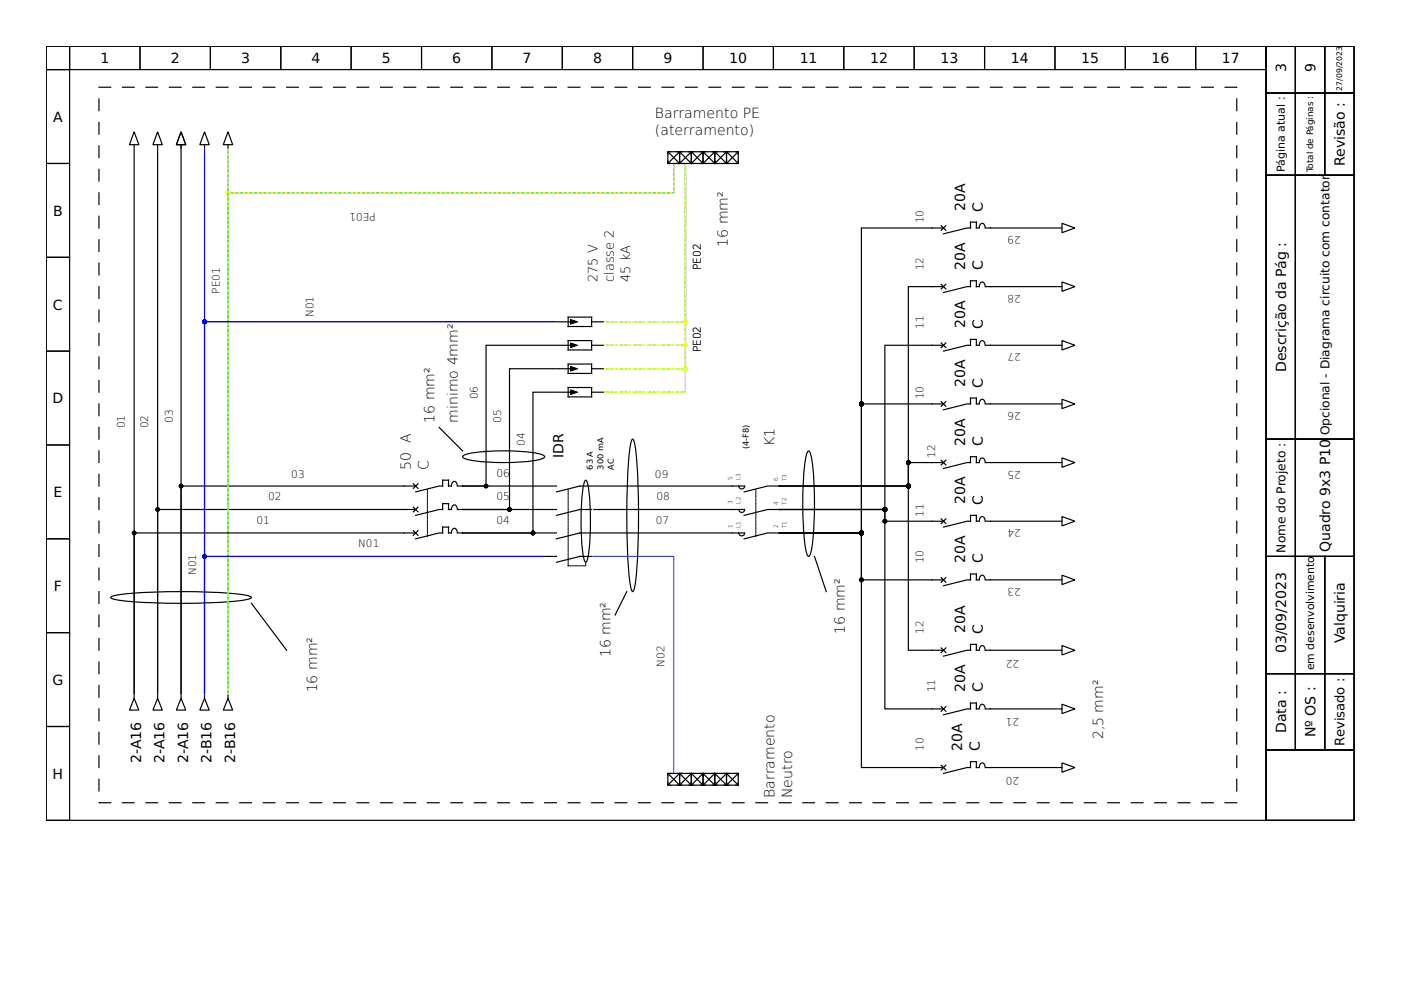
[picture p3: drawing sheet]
<svg xmlns="http://www.w3.org/2000/svg" width="297mm" height="210mm" viewBox="0 0 297 210" stroke-linecap="round" stroke-linejoin="round" font-family="sans-serif">
<g fill="none" stroke="#000" stroke-width=".25">
<path d="M9.8 9.8h258.6v164.1h-258.6zM9.8 9.8h5v5h-5zM9.8 14.8h5v19.9h-5zM14.8 9.8h14.9v5h-14.9zM29.7 9.8h14.9v5h-14.9zM44.6 9.8h14.9v5h-14.9zM59.5 9.8h15v5h-15zM74.5 9.8h14.9v5h-14.9zM89.4 9.8h14.9v5h-14.9zM104.3 9.8h14.9v5h-14.9zM119.2 9.8h14.9v5h-14.9zM134.1 9.8h15v5h-15z"/>
<path d="M149.1 9.8h14.9v5h-14.9zM164 9.8h14.9v5h-14.9zM178.9 9.8h14.9v5h-14.9zM193.8 9.8h14.9v5h-14.9zM208.7 9.8h15v5h-15zM223.7 9.8h14.9v5h-14.9zM238.6 9.8h14.9v5h-14.9zM253.5 9.8h14.9v5h-14.9zM268.4 9.8h18.7v164.1h-18.7zM268.4 19.7h6.3v17.4h-6.3zM268.4 9.8h6.3v9.9h-6.3zM274.7 19.7h6.2v17.4h-6.2z"/>
<path d="M274.7 9.8h6.2v9.9h-6.2zM280.9 19.7h6.2v17.4h-6.2zM280.9 9.8h6.2v9.9h-6.2zM9.8 34.7h5v19.9h-5zM28.4 27.9l1 2.8h-2zM28.4 30.7v.7M33.4 27.9l1 2.8h-2zM33.4 30.7v.7M33.4 31.7v115.4M38.4 27.9l1 2.8h-2zM38.4 30.7v.7M43.4 27.9l1 2.8h-2z"/>
<path d="M43.4 30.7v.7M48.3 27.9l1 2.8h-2zM48.3 30.7v.7M141.6 32.2h2.5v2.5h-2.5zM141.6 34.1v.6h.5M141.7 32.3l2.3 2.3M142.1 32.2h-.5v.5M143.6 34.7h.5v-.6v.6h.5M143.6 32.2h.5v.5v-.5h.5M144 32.3l-2.3 2.3M144.1 32.2h2.5v2.5h-2.5zM144.2 32.3l2.3 2.3"/>
<path d="M146 34.7h.6v-.6v.6h.5M146 32.2h.6v.5v-.5h.5M146.5 32.3l-2.3 2.3M146.6 32.2h2.5v2.5h-2.5zM146.7 32.3l2.3 2.3M148.5 32.2h.6v.5v-.5h.5M148.5 34.7h.6v-.6v.6h.5M149 32.3l-2.3 2.3M149.1 32.2h2.4v2.5h-2.4zM149.1 32.3l2.4 2.3M151 34.7h.5v-.6v.6h.6M151 32.2h.5v.5v-.5h.6"/>
<path d="M151.5 32.3l-2.4 2.3M151.5 32.2h2.5v2.5h-2.5zM151.6 32.3l2.3 2.3M153.5 32.2h.5v.5v-.5h.6M153.5 34.7h.5v-.6v.6h.6M153.9 32.3l-2.3 2.3M154 32.2h2.5v2.5h-2.5zM154.1 32.3l2.3 2.3M156 32.2h.5v.5M156.4 32.3l-2.3 2.3M156.5 34.1v.6h-.5M268.4 37.1h6.3v56h-6.3z"/>
<path d="M274.7 37.1h12.4v56h-12.4zM9.8 54.6h5v19.9h-5zM199.5 47.8l1 1M200 48.3h-17.4v64.7h-17.4M200.5 47.8l-1 1M207.5 48.3h-.5v-1.2h-1.2v1.2h-.8l-5 1.3M207.6 48.3a.74 .74 0 0 1 .9-.9l.4 .9M209 48.3h15.2M224.4 48.3h.8M225.2 47.3l2.7 1-2.7 1zM225.2 59.8l2.7 1-2.7 1zM9.8 74.5h5v19.8h-5z"/>
<path d="M118 73.2h3M118 68.2h3M118 78.2h3M120.5 72.2h4.9v2h-4.9zM120.5 67.2h4.9v2h-4.9zM120.5 77.2h4.9v2h-4.9zM125.4 73.2h2.5M125.4 68.2h2.5M125.4 78.2h2.5M199.5 60.3l1 1M199.5 72.7l1 1M200 60.8h-7.4v42.3h-27.4"/>
<path d="M200 73.2h-12.4v34.8h-22.4M200.5 60.3l-1 1M200.5 72.7l-1 1M207.5 60.8h-.5v-1.3h-1.2v1.3h-.8l-5 1.2M207.5 73.2h-.5v-1.2h-1.2v1.2h-.8l-5 1.3M207.6 60.8a.74 .74 0 0 1 .9-.9l.4 .9M207.6 73.2a.74 .74 0 0 1 .9-.9l.4 .9M209 60.8h15.2M209 73.2h15.2M224.4 73.2h.8M224.4 60.8h.8M225.2 72.2l2.7 1-2.7 1z"/>
<path d="M9.8 94.3h5v19.9h-5zM93.1 90.6l5 5M98.2 96.6a18.4 18.4 0 0 1 7.2-1 34.1 34.1 0 0 1 9.6 .8l.5 .4a2.08 2.08 0 0 1-1.7 .8 46.6 46.6 0 0 1-14.8-.2l-.8-.4-.1-.2zM118 83.2h3M120.5 82.2h4.9v2h-4.9zM125.4 83.2h2.5M134 93.2l.1-.1a7.9 7.9 0 0 1 .9 4.1 152.9 152.9 0 0 1-.4 27.1l-.5 1.1a7.9 7.9 0 0 1-.8-4 152.9 152.9 0 0 1 .4-27.2zM171.3 95.7l.1-.1a2.4 2.4 0 0 1 .7 1.8 74.8 74.8 0 0 1-.1 19.5l-.4 1-.2 .1a2.4 2.4 0 0 1-.6-1.8 74.8 74.8 0 0 1 .1-19.6zM199.5 97.6l1 1M199.5 85.1l1 1M200 85.6h-17.4v27.4h-17.4M200 98.1h-7.4v5h-27.4"/>
<path d="M200.5 97.6l-1 1M200.5 85.1l-1 1M207.5 98.1h-.5v-1.3h-1.2v1.3h-.8l-5 1.2M207.5 85.6h-.5v-1.2h-1.2v1.2h-.8l-5 1.3M207.6 98.1a.74 .74 0 0 1 .9-.9l.4 .9M207.6 85.6a.74 .74 0 0 1 .9-.9l.4 .9M209 85.6h15.2M224.2 98.1h-15.2M224.4 98.1h.8M224.4 85.6h.8M225.2 84.6l2.7 1-2.7 1zM225.2 97.1l2.7 1-2.7 1z"/>
<path d="M268.4 93.1h6.3v24.9h-6.3zM274.7 93.1h12.4v24.9h-12.4zM9.8 114.2h5v19.9h-5zM85.6 113h2.5M85.6 108h2.5M87.6 107.5l1 1M87.6 112.5l1 1M87.6 102.6l1 .9M88.1 103.1h-49.7v44M88.6 107.5l-1 1M88.6 112.5l-1 1M88.6 102.6l-1 .9"/>
<path d="M95.6 108h-.5v-1.2h-1.3v1.2h-.7l-5 1.3M95.6 113h-.5v-1.2h-1.3v1.2h-.7l-5 1.2M95.6 103.1h-.5v-1.3h-1.3v1.3h-.7l-5 1.2M95.7 108a.74 .74 0 0 1 .9-.9l.4 .9M95.7 113a.74 .74 0 0 1 .9-.9l.4 .9M95.7 103.1a.74 .74 0 0 1 .9-1l.4 1M97.1 113h18.1M97.1 108h18.1M97.1 103.1h1M115.5 113h2.5M115.5 108h2.5M115.5 103.1h2.5"/>
<path d="M115.5 118h2.5M124 101.9l.2-.1a6 6 0 0 1 .8 3.6 51.1 51.1 0 0 1-.5 13.4l-.3 .4a6 6 0 0 1-.8-3.5 51.1 51.1 0 0 1 .5-13.4zM125.4 113h-2.5l-4.9 1.2M125.4 108h-2.5l-4.9 1.3M125.4 103.1h-2.5l-4.9 1.2M125.4 118h-2.5l-4.9 1.2M155.3 113h2.5M156.6 113a.62 .62 0 0 0 .7 .6 .62 .62 0 0 0 .6-.6M156.6 108a.62 .62 0 0 0 .7 .6 .62 .62 0 0 0 .6-.6M156.6 103.1a.62 .62 0 0 0 .7 .6 .62 .62 0 0 0 .6-.6M157.8 103.1h-32.1M157.8 108h-31.9"/>
<path d="M165.2 103.1h27.4v34.8h7.4M165.2 108h22.4v2.5h12.4M165.2 113h17.4v9.9h17.4M165.2 113h17.4v49.7h17.4M165.2 103.1h-2.5l-4.9 1.2M165.2 113h-2.5l-4.9 1.2M165.2 108h-2.5l-4.9 1.3M172.7 118l2.5 7.4M199.5 110l1 1M200.5 110l-1 1M207.5 110.5h-.5v-1.2h-1.2v1.2h-.8l-5 1.3M207.6 110.5a.74 .74 0 0 1 .9-.9l.4 .9"/>
<path d="M209 110.5h15.2M224.4 110.5h.8M225.2 109.5l2.7 1-2.7 1zM268.4 118h6.3v24.8h-6.3zM274.7 118h6.2v24.8h-6.2zM280.9 118h6.2v24.8h-6.2zM9.8 134.1h5v19.9h-5zM23.6 126.5a51.4 51.4 0 0 1 12.8-1.1 90.1 90.1 0 0 1 16.4 .9l.5 .4a3 3 0 0 1-2 .6 129.6 129.6 0 0 1-26.7-.1l-1-.4-.1-.1zM53.3 127.9l7.5 10M132.9 125.4l-2.5 5M199.5 137.4l1 1M199.5 122.5l1 .9"/>
<path d="M200.5 137.4l-1 1M200.5 122.5l-1 .9M207.5 137.9h-.5v-1.3h-1.2v1.3h-.8l-5 1.2M207.5 122.9h-.5v-1.2h-1.2v1.2h-.8l-5 1.3M207.6 137.9a.74 .74 0 0 1 .9-.9l.4 .9M207.6 122.9a.74 .74 0 0 1 .9-.9l.4 .9M209 137.9h1M209 122.9h1M224.4 137.9h.8M224.4 122.9h.8M225.2 136.9l2.7 1-2.7 1zM225.2 122l2.7 .9-2.7 1z"/>
<path d="M9.8 154h5v19.9h-5zM28.4 148.1l1 2.5h-2zM28.4 147.3v.8M33.4 148.1l1 2.5h-2zM33.4 147.3v.8M38.4 148.1l1 2.5h-2zM38.4 147.3v.8M43.4 148.1l1 2.5h-2zM43.4 147.3v.8M48.3 148.1l1 2.5h-2zM48.3 147.3v.8M197.6 150.3h2.4"/>
<path d="M199.5 149.8l1 1M200.5 149.8l-1 1M207.5 150.3h-.5v-1.2h-1.2v1.2h-.8l-5 1.2M207.6 150.3a.74 .74 0 0 1 .9-.9l.4 .9M209 150.3h1M224.4 150.3h.8M225.2 149.3l2.7 1-2.7 1zM268.4 159h18.7v14.9h-18.7zM268.4 142.8h6.3v16.2h-6.3zM274.7 142.8h6.2v16.2h-6.2zM280.9 142.8h6.2v16.2h-6.2zM141.6 164h2.5v2.5h-2.5z"/>
<path d="M141.6 165.9v.6h.5M141.7 164.1l2.3 2.3M142.1 164h-.5v.5M143.6 166.5h.5v-.6v.6h.5M143.6 164h.5v.5v-.5h.5M144 164.1l-2.3 2.3M144.1 164h2.5v2.5h-2.5zM144.2 164.1l2.3 2.3M146 164h.6v.5v-.5h.5M146 166.5h.6v-.6v.6h.5M146.5 164.1l-2.3 2.3M146.6 164h2.5v2.5h-2.5z"/>
<path d="M146.7 164.1l2.3 2.3M148.5 166.5h.6v-.6v.6h.5M148.5 164h.6v.5v-.5h.5M149 164.1l-2.3 2.3M149.1 164h2.4v2.5h-2.4zM149.1 164.1l2.4 2.3M151 164h.5v.5v-.5h.6M151 166.5h.5v-.6v.6h.6M151.5 164.1l-2.4 2.3M151.5 164h2.5v2.5h-2.5zM151.6 164.1l2.3 2.3M153.5 164h.5v.5v-.5h.6"/>
<path d="M153.5 166.5h.5v-.6v.6h.6M153.9 164.1l-2.3 2.3M154 164h2.5v2.5h-2.5zM154.1 164.1l2.3 2.3M156 164h.5v.5M156.4 164.1l-2.3 2.3M156.5 165.9v.6h-.5M199.5 162.2l1 1M200.5 162.2l-1 1M207.5 162.7h-.5v-1.2h-1.2v1.2h-.8l-5 1.3M207.6 162.7a.74 .74 0 0 1 .9-.9l.4 .9M209 162.7h1"/>
<path d="M224.4 162.7h.8M225.2 161.7l2.7 1-2.7 1z"/>
</g>
<path d="M21 18.5h241.2v151.7h-241.2z" fill="none" stroke="#000" stroke-width=".25" stroke-dasharray="2.5 2.5"/>
<path d="M90.6 113.7v-9.9M120.5 120v-16.2M120.5 120h3.7M124.2 119.5v.5M160.3 113.7v-9.9" fill="none" stroke="#000" stroke-width=".21" stroke-dasharray=".5 .2"/>
<path d="M121 72.7l1.5 .5-1.5 .5zM121 67.7l1.5 .5-1.5 .5zM121 77.7l1.5 .5-1.5 .5zM121 82.7l1.5 .5-1.5 .5z" fill="#000" stroke="#000" stroke-width=".21"/>
<g fill="#000" stroke="#000" stroke-width=".25">
<circle cx="182.6" cy="85.6" r=".37"/>
<circle cx="192.6" cy="98.1" r=".37"/>
<circle cx="38.4" cy="103.1" r=".37"/>
<circle cx="182.6" cy="113" r=".37"/>
<circle cx="187.6" cy="108" r=".37"/>
<circle cx="187.6" cy="110.5" r=".37"/>
<circle cx="192.6" cy="103.1" r=".37"/>
<circle cx="182.6" cy="122.9" r=".37"/>
</g>
<path d="M125.7 118h17.1v45.7" fill="none" stroke="#1c71d8" stroke-width=".25"/>
<path d="M128.2 78.2h17.1v-43.3" fill="none" stroke="#5f0" stroke-width=".25" stroke-dasharray="1 .5"/>
<path d="M128.2 78.2h17.1v-43.3" fill="none" stroke="#ff0" stroke-width=".25" stroke-dasharray=".2 .7"/>
<circle cx="145.3" cy="78.2" r=".37" fill="#5f0" stroke="#ff0" stroke-width=".25"/>
<path d="M28.4 31.7v115.4M38.4 31.7v115.4M117.7 78.2h-9.7v29.8h-9.9M117.7 73.2h-14.6v29.9h-5M117.7 83.2h-4.7v29.8h-14.9M85.6 108h-52.2v39.1M125.7 113h29.6M210 122.9h14.2M210 162.7h14.2" fill="none" stroke="#000" stroke-width=".25"/>
<g fill="#000" stroke="#000" stroke-width=".25">
<circle cx="33.4" cy="108" r=".37"/>
<circle cx="103.1" cy="103.1" r=".37"/>
<circle cx="108" cy="108" r=".37"/>
<circle cx="113" cy="113" r=".37"/>
</g>
<path d="M142.8 34.9v6h-94.5v106.2" fill="none" stroke="#2ec27e" stroke-width=".25"/>
<path d="M48.3 147.1v-106.2h94.5v-6" fill="none" stroke="#ff0" stroke-width=".25" stroke-dasharray=".2 .7"/>
<circle cx="48.3" cy="40.9" r=".37" fill="#2ec27e" stroke="#ff0" stroke-width=".25"/>
<path d="M128.2 68.2h17.1v-33.3" fill="none" stroke="#5f0" stroke-width=".25" stroke-dasharray="1 .5"/>
<path d="M128.2 68.2h17.1v-33.3" fill="none" stroke="#ff0" stroke-width=".25" stroke-dasharray=".2 .7"/>
<circle cx="145.3" cy="68.2" r=".37" fill="#5f0" stroke="#ff0" stroke-width=".25"/>
<path d="M85.6 113h-57.2v34.1M98.1 103.1h17.1M210 137.9h14.2M210 150.3h14.2" fill="none" stroke="#000" stroke-width=".25"/>
<path d="M128.2 73.2h17.1v-38.3M128.2 83.2h17.1v-48.3" fill="none" stroke="#5f0" stroke-width=".25" stroke-dasharray="1 .5"/>
<path d="M48.3 31.7v115.4M128.2 73.2h17.1v-38.3M128.2 83.2h17.1v-48.3" fill="none" stroke="#ff0" stroke-width=".25" stroke-dasharray=".2 .7"/>
<path d="M43.4 31.7v115.4M117.7 68.2h-74.3v78.9M115.2 118h-71.8v29.1" fill="none" stroke="#00f" stroke-width=".25"/>
<path d="M48.3 31.7v115.4" fill="none" stroke="#2ec27e" stroke-width=".25"/>
<g fill="#00f" stroke="#00f" stroke-width=".25">
<circle cx="43.4" cy="68.2" r=".37"/>
<circle cx="43.4" cy="118" r=".37"/>
</g>
<circle cx="28.4" cy="113" r=".37" fill="#000" stroke="#000" stroke-width=".25"/>
<circle cx="145.3" cy="73.2" r=".37" fill="#5f0" stroke="#ff0" stroke-width=".25"/>
<path d="M165.2 108h22.4v42.3h10" fill="none" stroke="#000" stroke-width=".25"/>
<circle cx="187.6" cy="108" r=".37" fill="#000" stroke="#000" stroke-width=".25"/>
<g font-size="3">
<text x="21.3" y="13.4">1</text>
<text x="36.2" y="13.4">2</text>
<text x="51.1" y="13.4">3</text>
<text x="66" y="13.4">4</text>
<text x="81" y="13.4">5</text>
<text x="95.9" y="13.4">6</text>
<text x="110.8" y="13.4">7</text>
<text x="125.7" y="13.4">8</text>
<text x="140.7" y="13.4">9</text>
<text x="154.6" y="13.4">10</text>
<text x="169.5" y="13.4">11</text>
<text x="184.5" y="13.4">12</text>
<text x="199.4" y="13.4">13</text>
<text x="214.3" y="13.4">14</text>
<text x="229.2" y="13.4">15</text>
<text x="244.2" y="13.4">16</text>
<text x="259.1" y="13.4">17</text>
<text x="272.7" y="15.2" transform="rotate(-90 272.7 15.2)">3</text>
<text x="278.9" y="15.2" transform="rotate(-90 278.9 15.2)">9</text>
<text x="11.3" y="25.8">A</text>
<text x="138.9" y="25">Barramento PE</text>
<text x="138.9" y="28.7">(aterramento)</text>
<text x="285.1" y="35.2" transform="rotate(-90 285.1 35.2)">Revisão :</text>
<text x="11.3" y="45.7">B</text>
<text x="204.6" y="44.7" transform="rotate(-90 204.6 44.7)">20A</text>
<text x="208.4" y="44.9" transform="rotate(-90 208.4 44.9)">C</text>
<text x="154.3" y="52.3" transform="rotate(-90 154.3 52.3)">16 mm²</text>
<text x="204.6" y="57.2" transform="rotate(-90 204.6 57.2)">20A</text>
<text x="208.4" y="57.3" transform="rotate(-90 208.4 57.3)">C</text>
<text x="11.2" y="65.6">C</text>
<text x="204.6" y="69.6" transform="rotate(-90 204.6 69.6)">20A</text>
<text x="208.4" y="69.7" transform="rotate(-90 208.4 69.7)">C</text>
<text x="204.6" y="82" transform="rotate(-90 204.6 82)">20A</text>
<text x="208.4" y="82.2" transform="rotate(-90 208.4 82.2)">C</text>
<text x="272.7" y="78.9" transform="rotate(-90 272.7 78.9)">Descrição da Pág :</text>
<text x="11.1" y="85.5">D</text>
<text x="92.1" y="89.6" transform="rotate(-90 92.1 89.6)">16 mm²</text>
<text x="97.1" y="89.6" transform="rotate(-90 97.1 89.6)">minimo 4mm²</text>
<text x="164.2" y="94.6" transform="rotate(-90 164.2 94.6)">K1</text>
<text x="204.6" y="94.5" transform="rotate(-90 204.6 94.5)">20A</text>
<text x="208.4" y="94.6" transform="rotate(-90 208.4 94.6)">C</text>
<text x="87.1" y="99.6" transform="rotate(-90 87.1 99.6)">50 A</text>
<text x="90.9" y="99.6" transform="rotate(-90 90.9 99.6)">C</text>
<text x="119.5" y="97.1" transform="rotate(-90 119.5 97.1)">IDR</text>
<text x="11.3" y="105.4">E</text>
<text x="204.6" y="106.9" transform="rotate(-90 204.6 106.9)">20A</text>
<text x="208.4" y="107" transform="rotate(-90 208.4 107)">C</text>
<text x="204.6" y="119.3" transform="rotate(-90 204.6 119.3)">20A</text>
<text x="208.4" y="119.5" transform="rotate(-90 208.4 119.5)">C</text>
<text x="282" y="117" transform="rotate(-90 282 117)">Quadro 9x3 P10</text>
<text x="11.4" y="125.3">F</text>
<text x="179.2" y="134.4" transform="rotate(-90 179.2 134.4)">16 mm²</text>
<text x="204.6" y="134.3" transform="rotate(-90 204.6 134.3)">20A</text>
<text x="208.4" y="134.4" transform="rotate(-90 208.4 134.4)">C</text>
<text x="285.1" y="136.4" transform="rotate(-90 285.1 136.4)">Valquiria</text>
<text x="129.4" y="139.4" transform="rotate(-90 129.4 139.4)">16 mm²</text>
<text x="272.7" y="138.5" transform="rotate(-90 272.7 138.5)">03/09/2023</text>
<text x="11.1" y="145.2">G</text>
<text x="67.2" y="146.8" transform="rotate(-90 67.2 146.8)">16 mm²</text>
<text x="204.6" y="146.7" transform="rotate(-90 204.6 146.7)">20A</text>
<text x="208.4" y="146.8" transform="rotate(-90 208.4 146.8)">C</text>
<text x="272.7" y="155.5" transform="rotate(-90 272.7 155.5)">Data :</text>
<text x="29.9" y="161.7" transform="rotate(-90 29.9 161.7)">2-A16</text>
<text x="34.9" y="161.7" transform="rotate(-90 34.9 161.7)">2-A16</text>
<text x="39.9" y="161.7" transform="rotate(-90 39.9 161.7)">2-A16</text>
<text x="44.9" y="161.7" transform="rotate(-90 44.9 161.7)">2-B16</text>
<text x="49.8" y="161.7" transform="rotate(-90 49.8 161.7)">2-B16</text>
<text x="204" y="159.1" transform="rotate(-90 204 159.1)">20A</text>
<text x="207.8" y="159.3" transform="rotate(-90 207.8 159.3)">C</text>
<text x="233.9" y="156.8" transform="rotate(-90 233.9 156.8)">2,5 mm²</text>
<text x="278.9" y="156.3" transform="rotate(-90 278.9 156.3)">Nº OS :</text>
<text x="11.2" y="165.1">H</text>
<text x="164.2" y="169.2" transform="rotate(-90 164.2 169.2)">Barramento</text>
<text x="168" y="169.2" transform="rotate(-90 168 169.2)">Neutro</text>
</g>
<text font-size="2.8" x="285" y="158.1" transform="rotate(-90 285 158.1)">Revisado :</text>
<g font-size="2.7">
<text x="126.7" y="59.8" transform="rotate(-90 126.7 59.8)">275 V</text>
<text x="130.2" y="59.8" transform="rotate(-90 130.2 59.8)">classe 2</text>
<text x="133.6" y="59.8" transform="rotate(-90 133.6 59.8)">45 kA</text>
</g>
<g font-size="2.6">
<text x="281.8" y="92.3" transform="rotate(-90 281.8 92.3)">Opcional - Diagrama circuito com contator</text>
<text x="272.5" y="117.1" transform="rotate(-90 272.5 117.1)">Nome do Projeto :</text>
</g>
<g font-size="2.3">
<text x="272.4" y="36.4" transform="rotate(-90 272.4 36.4)">Página atual :</text>
<text x="278.6" y="142.1" transform="rotate(-90 278.6 142.1)">em desenvolvimento</text>
</g>
<g font-size="2.2">
<text x="79.7" y="45.1" transform="rotate(-180 79.7 45.1)">PE01</text>
<text x="195.8" y="47.3" transform="rotate(-90 195.8 47.3)">10</text>
<text x="216.5" y="50.1" transform="rotate(-180 216.5 50.1)">29</text>
<text x="148.6" y="57.3" transform="rotate(-90 148.6 57.3)">PE02</text>
<text x="195.8" y="57.3" transform="rotate(-90 195.8 57.3)">12</text>
<text x="46.6" y="62.3" transform="rotate(-90 46.6 62.3)">PE01</text>
<text x="216.5" y="62.5" transform="rotate(-180 216.5 62.5)">28</text>
<text x="66.5" y="67.2" transform="rotate(-90 66.5 67.2)">N01</text>
<text x="195.8" y="69.7" transform="rotate(-90 195.8 69.7)">11</text>
<text x="148.6" y="74.7" transform="rotate(-90 148.6 74.7)">PE02</text>
<text x="216.5" y="74.9" transform="rotate(-180 216.5 74.9)">27</text>
<text x="36.6" y="89.6" transform="rotate(-90 36.6 89.6)">03</text>
<text x="101.3" y="84.6" transform="rotate(-90 101.3 84.6)">06</text>
<text x="106.3" y="89.6" transform="rotate(-90 106.3 89.6)">05</text>
<text x="195.8" y="84.6" transform="rotate(-90 195.8 84.6)">10</text>
<text x="216.5" y="87.4" transform="rotate(-180 216.5 87.4)">26</text>
<text x="26.5" y="90.8" transform="rotate(-90 26.5 90.8)">01</text>
<text x="31.4" y="90.8" transform="rotate(-90 31.4 90.8)">02</text>
<text x="111.3" y="94.6" transform="rotate(-90 111.3 94.6)">04</text>
<text x="61.8" y="101.3">03</text>
<text x="105.2" y="101.1">06</text>
<text x="138.9" y="101.3">09</text>
<text x="198.3" y="97.1" transform="rotate(-90 198.3 97.1)">12</text>
<text x="216.5" y="99.8" transform="rotate(-180 216.5 99.8)">25</text>
<text x="56.9" y="106">02</text>
<text x="105.2" y="106">05</text>
<text x="139.2" y="106">08</text>
<text x="54.4" y="111">01</text>
<text x="105.2" y="111">04</text>
<text x="139.1" y="111">07</text>
<text x="195.8" y="109.5" transform="rotate(-90 195.8 109.5)">11</text>
<text x="216.5" y="112.3" transform="rotate(-180 216.5 112.3)">24</text>
<text x="75.9" y="116">N01</text>
<text x="195.8" y="119.5" transform="rotate(-90 195.8 119.5)">10</text>
<text x="41.6" y="122" transform="rotate(-90 41.6 122)">N01</text>
<text x="216.5" y="124.7" transform="rotate(-180 216.5 124.7)">23</text>
<text x="195.8" y="134.4" transform="rotate(-90 195.8 134.4)">12</text>
<text x="140.9" y="141.4" transform="rotate(-90 140.9 141.4)">N02</text>
<text x="216.1" y="139.9" transform="rotate(-180 216.1 139.9)">22</text>
<text x="198.3" y="146.8" transform="rotate(-90 198.3 146.8)">11</text>
<text x="216.1" y="152.3" transform="rotate(-180 216.1 152.3)">21</text>
<text x="195.8" y="159.3" transform="rotate(-90 195.8 159.3)">10</text>
<text x="216.1" y="164.7" transform="rotate(-180 216.1 164.7)">20</text>
</g>
<text font-size="1.9" x="278.4" y="36.6" transform="rotate(-90 278.4 36.6)">Total de Páginas :</text>
<g font-size="1.7">
<text x="158.8" y="95.3" transform="rotate(-90 158.8 95.3)">(4-F8)</text>
<text x="125.7" y="99.6" transform="rotate(-90 125.7 99.6)">63 A</text>
<text x="127.9" y="99.6" transform="rotate(-90 127.9 99.6)">300 mA</text>
<text x="130.2" y="99.6" transform="rotate(-90 130.2 99.6)">AC</text>
</g>
<text font-size="1.6" x="284.6" y="19.2" transform="rotate(-90 284.6 19.2)">27/09/2023</text>
<g font-size="1.2">
<text x="155.3" y="101.8" transform="rotate(-90 155.3 101.8)">5</text>
<text x="157" y="101.8" transform="rotate(-90 157 101.8)">L3</text>
<text x="155.3" y="106.8" transform="rotate(-90 155.3 106.8)">3</text>
<text x="157" y="106.8" transform="rotate(-90 157 106.8)">L2</text>
<text x="165" y="107" transform="rotate(-90 165 107)">4</text>
<text x="165" y="102.1" transform="rotate(-90 165 102.1)">6</text>
<text x="166.7" y="107" transform="rotate(-90 166.7 107)">T2</text>
<text x="166.7" y="102.1" transform="rotate(-90 166.7 102.1)">T3</text>
<text x="155.3" y="112" transform="rotate(-90 155.3 112)">1</text>
<text x="157" y="112" transform="rotate(-90 157 112)">L1</text>
<text x="165" y="112" transform="rotate(-90 165 112)">2</text>
<text x="166.7" y="112" transform="rotate(-90 166.7 112)">T1</text>
</g>
</svg>
